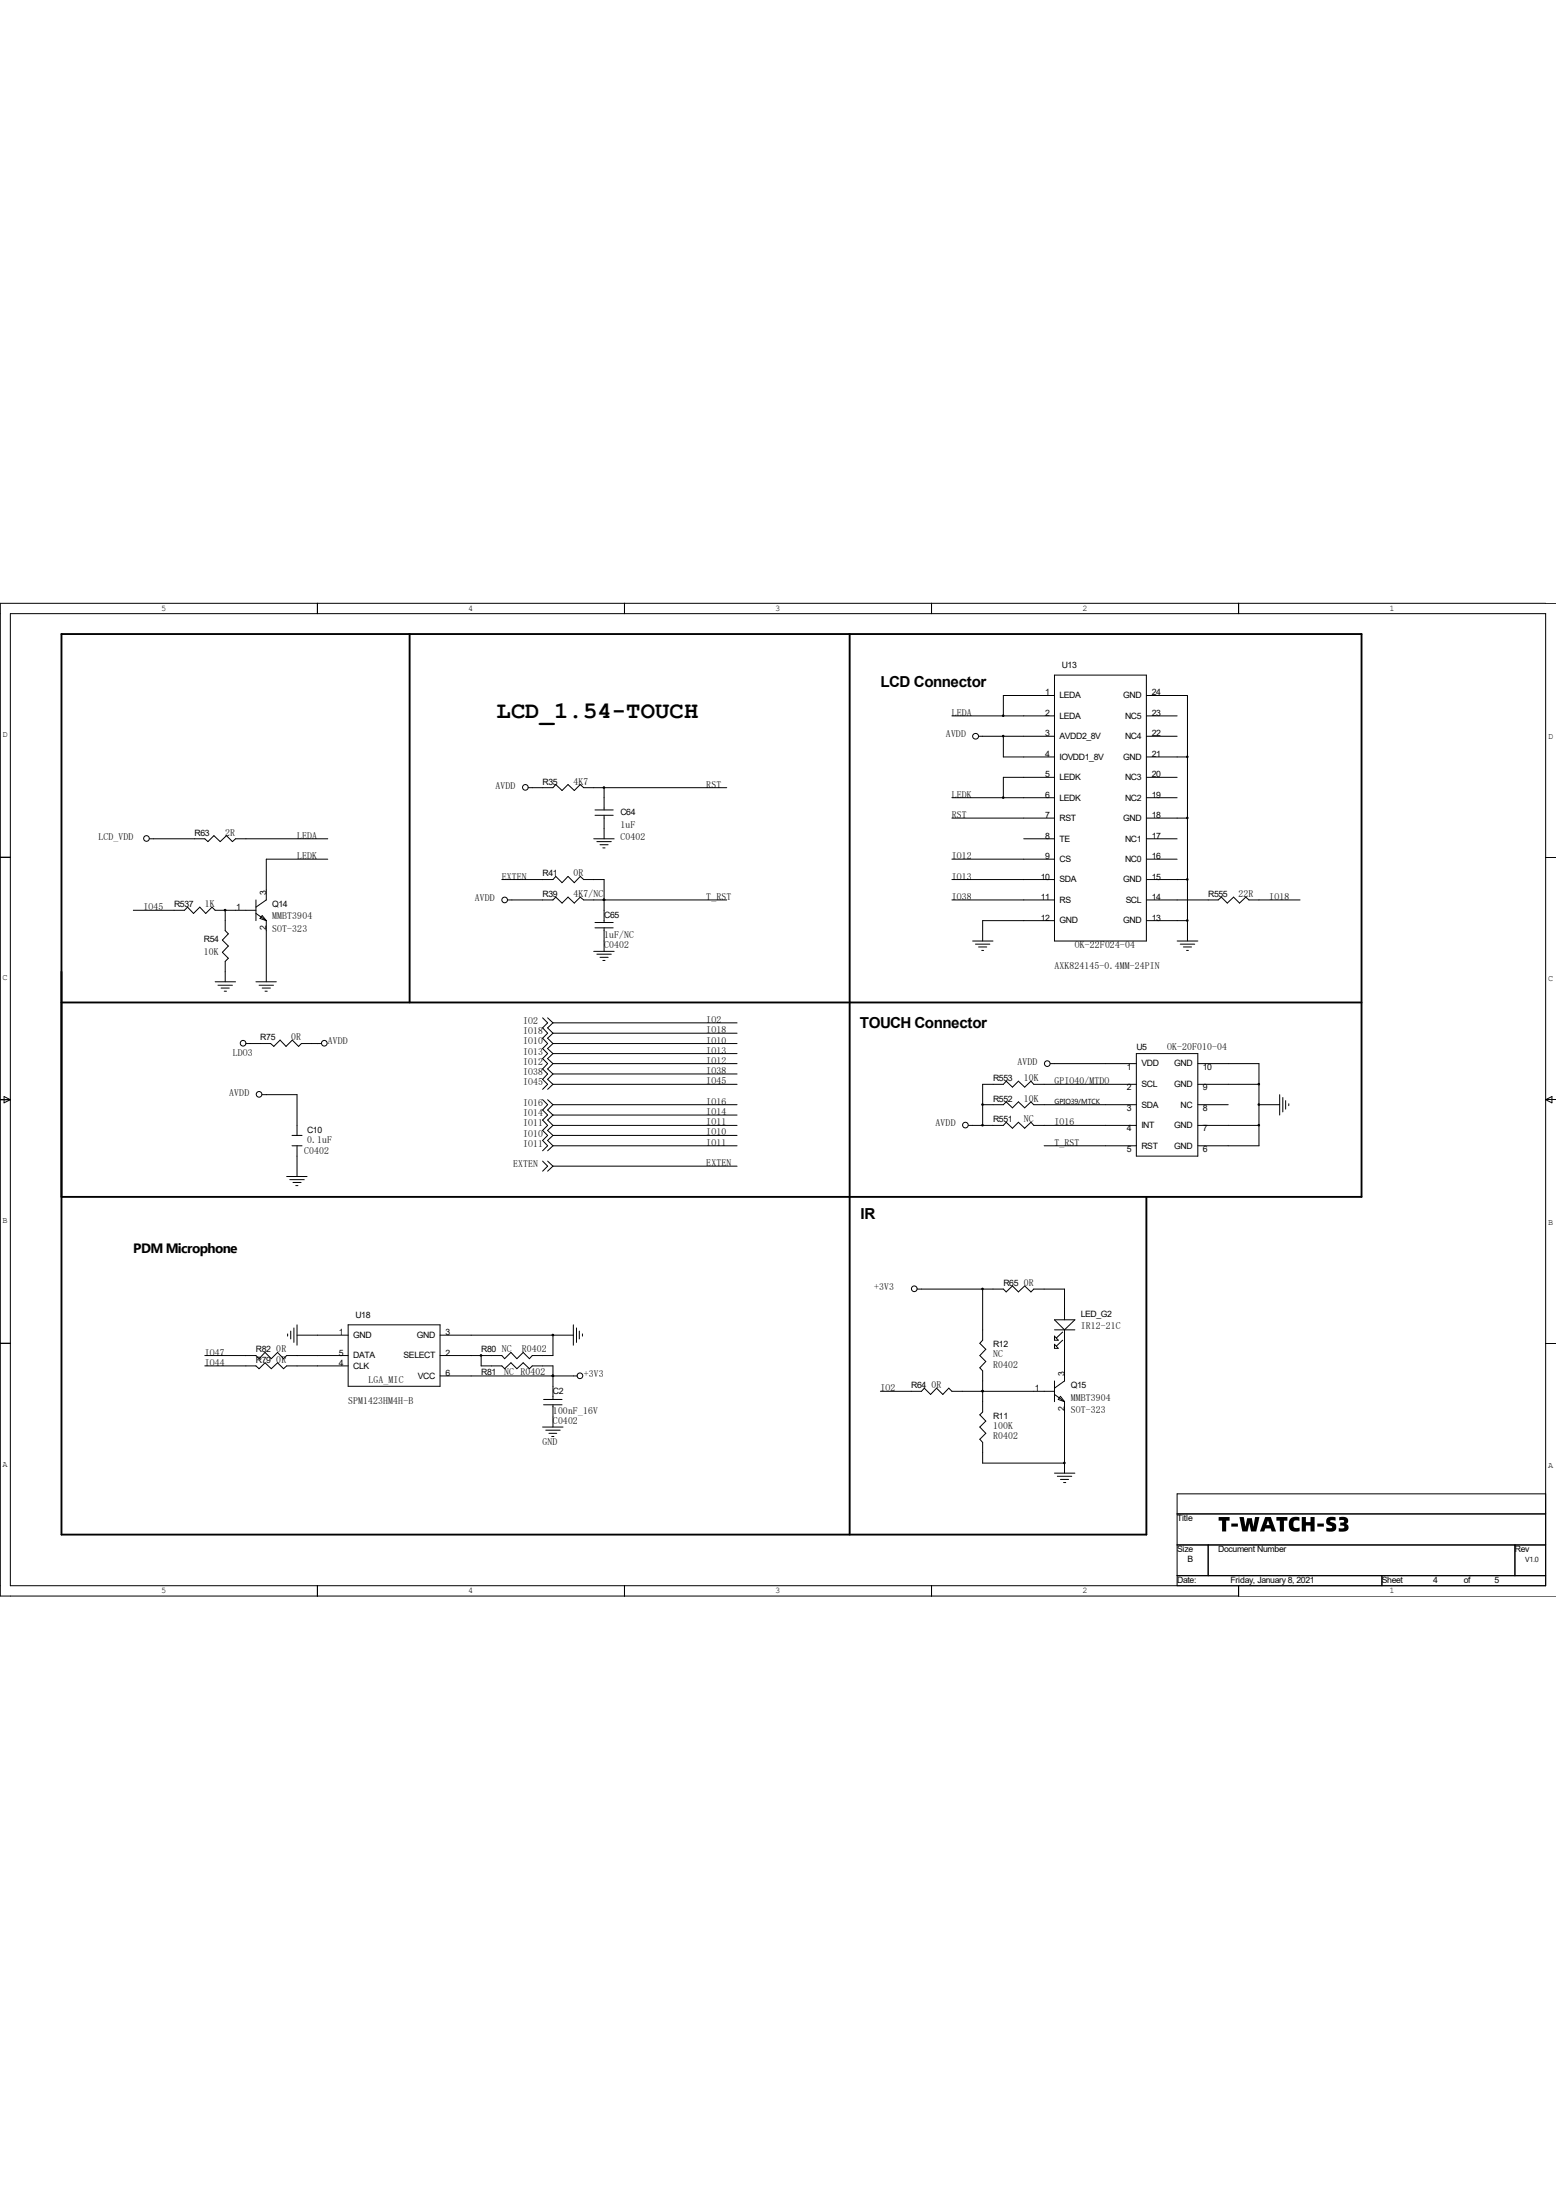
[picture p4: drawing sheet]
<svg xmlns="http://www.w3.org/2000/svg" width="210mm" height="297mm" viewBox="0 0 210 297" stroke-linecap="round" stroke-linejoin="round" font-family="sans-serif">
<path d="M55.3 85.6v49.7M114.7 85.6v121.6M8.3 135.3h175.5M8.3 161.6h175.5v-76h-175.5v121.6h146.4v-45.6" fill="none" stroke="#000" stroke-width=".25"/>
<g fill="none" stroke="#000" stroke-width=".13">
<path d="M1.4 82.8h207.2v131.3h-207.2zM42.8 81.4v1.4M84.3 81.4v1.4M125.7 81.4v1.4M128.5 96.6h13.8M132.1 99.4h10.2M135.4 99.4v2.8h6.9M142.3 91.1h12.4v35.9h-12.4zM142.3 93.9h-6.9v2.7M154.7 93.9h5.6v33.1M154.7 96.6h4.2M154.7 99.4h4.2"/>
<path d="M167.2 81.4v1.4M210 81.4h-210v134.1h210M0 115.7h1.4M20.2 113.2h7.4l.5 .4 .8-.8 .8 .8 .9-.8 .8 .8 .4-.4h12.4M44.2 116h-8.3v5.5l-1.4 1M67.7 118.7h6.9l.4-.4 .9 .9 .8-.9 .8 .9 .8-.9 .5 .4h2.7v5.8M71.3 106.3h3.3l.4-.4 .9 .8 .8-.8 .8 .8 .8-.8 .5 .4h19.3M80.1 113.2h2.8M80.3 110.1h2.5M80.3 109.3h2.5M80.6 113.6h1.9M81 114h1.1"/>
<path d="M81.4 114.5h.3M81.5 106.3v3M81.5 110.1v3.1M128.5 118.7h13.8M128.5 107.7h13.8M128.5 110.4h13.8M128.5 116h13.8M138.2 113.2h4.1M142.3 104.9h-6.9v2.8M154.7 113.2h4.2M154.7 118.7h5.6M154.7 102.2h5.6"/>
<path d="M154.7 104.9h4.2M154.7 107.7h4.2M154.7 110.4h5.6M154.7 116h4.2M208.6 115.7h1.4M18 122.9h6.9l.4-.4 .8 .8 .9-.8 .8 .8 .8-.8 .4 .4h5.5M29 132.5h2.8M29.4 133h2M29.8 133.4h1.1M30.3 133.8h.3M30.4 122.9h.1M30.4 122.9v2.7l.4 .5-.8 .8 .8 .8-.8 .9 .8 .8-.4 .4v2.7"/>
<path d="M34.5 123.3l1.4 1M34.5 121.5v2.8M34.5 132.5h2.8M35 133h1.9M35.4 123.6l.5 .7-.8-.3zM35.4 133.4h1.1M35.8 133.8h.3M35.9 124.3v8.2M68.5 121.5h6.1l.4-.4 .9 .8 .8-.8 .8 .8 .8-.8 .5 .4h19.3M73.2 137.4l.7 .7-.7 .7 .7 .7-.7 .7 .7 .7-.7 .7 .7 .6-.7 .7 .7 .7-.7 .7 .7 .7-.7 .7 .7 .7-.7 .7M73.9 137.4l.7 .7M74.6 139.5l-.7 .7 .7 .7"/>
<path d="M74.6 138.1l-.7 .7 .7 .7M74.6 139.5h24.9M74.6 138.1h24.9M80.1 128.4h2.8M80.3 125.3h2.5M80.3 124.5h2.5M80.6 128.8h1.9M81 129.2h1.1M81.4 129.7h.3M81.5 121.5h.1M81.5 125.3v3.1M128.5 121.5h13.8"/>
<path d="M131.3 127h2.7M131.7 127.5h1.9M132.1 127.8h1.1M132.5 128.3h.3M142.3 124.3h-9.7v2.7M154.7 121.5h9.7l.4-.4 .9 .8 .8-.8 .8 .8 .8-.8 .5 .4h6.9M154.7 124.3h5.6M158.9 127h2.8M159.3 127.5h1.9M159.7 127.8h1.1M160.1 128.3h.3M0 148.5h1.4"/>
<path d="M.6 148l.8 .5-.8 .4zM33.2 140.9h3.3l.5 .4 .8-.9 .8 .9 .9-.9 .8 .9 .4-.4h2.7M35.4 147.8h4.7v5.5M38.7 158.8h2.7M39.1 159.3h2M39.4 154.7h1.4M39.4 153.3h1.4M39.5 159.6h1.1M40.1 154.7v4.1M73.2 148.5l.7 .6-.7 .8 .7 .6-.7 .7 .7 .7-.7 .7 .7 .7-.7 .7 .7 .7-.7 .7M73.2 156.8l.7 .6-.7 .7M73.9 148.5l.7 .6"/>
<path d="M73.9 156.8l.7 .6M74.6 142.2h24.9M74.6 143.6h24.9M74.6 146.4h24.9M74.6 149.1h24.9M74.6 154.7h24.9M74.6 151.9h24.9M74.6 153.3h24.9M74.6 140.9h24.9M74.6 140.9l-.7 .7 .7 .6M74.6 142.2l-.7 .7 .7 .7M74.6 143.6l-.7 .7 .7 .7"/>
<path d="M74.6 145l-.7 .7 .7 .7M74.6 146.4l-.7 .7M74.6 150.5l-.7 .7 .7 .7M74.6 149.1l-.7 .8 .7 .6M74.6 151.9l-.7 .7 .7 .7M74.6 153.3l-.7 .7 .7 .7M74.6 154.7l-.7 .7M74.6 157.4l-.7 .7M74.6 145h24.9M74.6 150.5h24.9M74.6 157.4h24.9M130.7 151.9h4.7l.4-.4 .9 .8 .8-.8 .8 .8 .8-.8 .4 .4h13.9"/>
<path d="M132.6 149.1h2.8l.4-.3 .9 .8 .8-.8 .8 .8 .8-.8 .4 .3h13.9M140.9 154.7h12.5M141.8 143.6h11.6M153.4 146.4h-13.9l-.4-.4-.8 .8-.8-.8-.8 .8-.9-.8-.4 .4h-2.8v5.5M153.4 142.2h8.3v13.9h-8.3zM161.7 143.6h8.2v11.1h-8.2M161.7 146.4h8.2M161.7 149.1h4.1M161.7 151.9h8.2M169.9 149.1h2.8M172.7 147.8v2.7M173.1 148.2v1.9"/>
<path d="M173.5 148.6v1.1M173.9 149v.3M208.6 148.5h1.4M208.6 148.5l.9-.5v.9zM39.2 179.7v1.1M39.7 179.3v1.9M39.9 160.1h.3M40.1 178.9v2.7M47 178.9h12.4v8.3h-12.4zM77.4 178.9v2.7M77.8 179.3v1.9M78.2 179.7v1.1"/>
<path d="M123.8 174h11.6l.4 .4 .9-.8 .8 .8 .8-.8 .8 .8 .4-.4h4.2v4.2M132.6 174v6.9l-.4 .5 .9 .8-.9 .8 .9 .8-.9 .9 .4 .4v5.5l-.4 .4 .9 .9-.9 .8 .9 .8-.9 .8 .4 .4v2.8h11.1M142.3 178.2h2.8l-1.4 1.3zM142.3 179.5h2.8M143.4 179.8l-.8 .8M143.7 179.5v6.9l-1.4 1M0 181.4h1.4M27.6 184.4h6.9l.5 .4 .8-.8 .8 .8 .9-.8 .8 .8 .4-.4h8.3M27.6 183h6.9l.5 .4 .8-.8 .8 .8 .9-.8 .8 .8 .4-.4h8.3M38.8 180.1v.3M40.1 180.3h6.9M59.4 180.3h18"/>
<path d="M59.4 185.8h18.5M64.9 183v1.4h2.8l.4 .4 .9-.8 .8 .8 .8-.8 .9 .8 .3-.4h2.8v4.5M73.2 192.7h2.8M73.4 188.9h2.5M73.4 189.7h2.5M73.7 193.1h1.9M74.1 193.5h1M74.5 193.9h.3M74.6 185.8h.1M74.6 180.3v2.7h-2.8l-.3 .4-.9-.8-.8 .8-.8-.8-.9 .8-.4-.4h-8.3M74.6 189.7v3M78.6 180.1v.3"/>
<path d="M118.8 187.8h5.6l.4-.4 .8 .9 .8-.9 .9 .9 .8-.9 .4 .4h13.8M132.6 187.8h.1M142.3 180.4l.5 .5h-.5zM142.3 181.5l.5 .5h-.5zM142.3 186.4v2.8M142.3 188.3l1.4 .9M142.3 198.9h2.8M142.7 199.3h2M143.1 188.5l.6 .7-.9-.3zM143.1 199.7h1.1M143.4 180.9l-.8 .8M143.7 189.2v9.7"/>
<path d="M208.6 181.4h1.4M42.8 214.1v1.4M84.3 214.1v1.4M125.7 214.1v1.4M143.6 200.2h.2M158.9 204.4h49.7M158.9 208.6h49.7M158.9 212.7h49.7M163.1 208.6v4.1M167.2 214.1v1.4M186.5 212.7v1.4M204.5 208.6v4.1"/>
<path d="M208.6 201.7h-49.7v12.4"/>
<circle cx="131.7" cy="99.4" r=".39"/>
<circle cx="19.8" cy="113.2" r=".38"/>
<circle cx="70.9" cy="106.3" r=".38"/>
<circle cx="68.1" cy="121.5" r=".38"/>
<circle cx="32.8" cy="140.8" r=".38"/>
<circle cx="35" cy="147.7" r=".38"/>
<circle cx="43.8" cy="140.8" r=".38"/>
<circle cx="130.3" cy="151.9" r=".38"/>
<circle cx="141.4" cy="143.6" r=".38"/>
<circle cx="123.4" cy="174" r=".38"/>
<circle cx="78.3" cy="185.7" r=".38"/>
</g>
<path d="M164.5 204.8h1.5v.5h-.5v1.5h-.6v-1.5h-.4zM166.2 205.7h.9v.4h-.9zM167.3 204.8h.6l.2 1.3 .2-1.1h.7l.2 1.1 .2-1.3h.6l-.4 2h-.7l-.3-1.1-.2 1.1h-.7zM170.8 204.8h.7l.7 2h-.6l-.1-.5h-.7l-.2 .5h-.5zM171.1 205.3l-.2 .6h.5zM172.3 204.8h1.5v.5h-.5v1.5h-.6v-1.5h-.4zM174.2 205a1.37 1.37 0 0 1 1.2-.2v.5a.54 .54 0 0 0-.7 0 .54 .54 0 0 0-.1 .7 .56 .56 0 0 0 .8 .2v.5a1 1 0 0 1-1.2-.1 1 1 0 0 1-.2-1.2zM175.7 204.8h.6v.7h.6v-.7h.5v2h-.5v-.8h-.6v.8h-.6zM177.8 205.7h.9v.4h-.9zM179.1 205a1.21 1.21 0 0 1 1.2-.2v.5l-.3-.1a.28 .28 0 0 0-.5 .2l.1 .1a.68 .68 0 0 1 .8 .8 .68 .68 0 0 1-1 .5l-.4-.1v-.5a.63 .63 0 0 0 .8 0l-.1-.2a.62 .62 0 0 1-.7-.3 .62 .62 0 0 1 .1-.7zM180.8 204.8h.3a.59 .59 0 0 1 .7 .1 .59 .59 0 0 1 0 .8h-.1a.55 .55 0 0 1 .3 .7 .55 .55 0 0 1-.7 .4l-.6-.1v-.4h.5a.22 .22 0 0 0 .2-.2 .22 .22 0 0 0-.3-.1h-.2v-.4h.1a.22 .22 0 0 0 .3-.1 .22 .22 0 0 0 0-.3l-.5 .1z" fill="#000"/>
<g fill="#000" stroke="#000" stroke-width=".13">
<circle cx="135.4" cy="99.4" r=".11"/>
<circle cx="135.4" cy="96.6" r=".11"/>
<circle cx="81.5" cy="106.3" r=".11"/>
<circle cx="135.4" cy="107.7" r=".11"/>
<circle cx="160.3" cy="110.4" r=".11"/>
<circle cx="160.3" cy="118.7" r=".11"/>
<circle cx="160.3" cy="102.2" r=".11"/>
<circle cx="30.4" cy="122.9" r=".11"/>
<circle cx="81.5" cy="121.5" r=".11"/>
<circle cx="160.3" cy="124.3" r=".11"/>
<circle cx="132.6" cy="151.9" r=".11"/>
<circle cx="132.6" cy="149.1" r=".11"/>
<circle cx="169.9" cy="146.4" r=".11"/>
<circle cx="169.9" cy="151.9" r=".11"/>
<circle cx="169.9" cy="149.1" r=".11"/>
<circle cx="132.6" cy="174" r=".11"/>
<circle cx="64.9" cy="183" r=".11"/>
<circle cx="74.6" cy="185.7" r=".11"/>
<circle cx="74.6" cy="180.2" r=".11"/>
<circle cx="132.6" cy="187.8" r=".11"/>
<circle cx="143.7" cy="197.5" r=".11"/>
</g>
<text font-size="3.2" x="67" y="96.9">LCD_1.54-TOUCH</text>
<g font-size="2">
<text x="118.8" y="92.8">LCD Connector</text>
<text x="116" y="138.8">TOUCH Connector</text>
<text x="116.2" y="164.5">IR</text>
</g>
<text font-size="1.8" x="18" y="169.2">PDM Microphone</text>
<g font-size="1.3">
<text x="127.7" y="99.5">AVDD</text>
<text x="128.5" y="96.6">LEDA</text>
<text x="66.9" y="106.5">AVDD</text>
<text x="77.4" y="105.9">4K7</text>
<text x="95.3" y="106.3">RST</text>
<text x="128.5" y="107.7">LEDK</text>
<text x="13.3" y="113.4">LCD_VDD</text>
<text x="30.4" y="112.8">2R</text>
<text x="40.1" y="113.2">LEDA</text>
<text x="83.7" y="113.4">C0402</text>
<text x="83.7" y="111.7">1uF</text>
<text x="128.5" y="110.4">RST</text>
<text x="40.1" y="116">LEDK</text>
<text x="67.7" y="118.7">EXTEN</text>
<text x="77.4" y="118.3">0R</text>
<text x="128.5" y="116">IO12</text>
<text x="128.5" y="118.7">IO13</text>
<text x="19.3" y="122.9">IO45</text>
<text x="27.6" y="122.5">1K</text>
<text x="36.7" y="125.8">SOT-323</text>
<text x="36.7" y="124.1">MMBT3904</text>
<text x="64.1" y="121.7">AVDD</text>
<text x="77.4" y="121.1">4K7/NC</text>
<text x="95.3" y="121.5">T_RST</text>
<text x="128.5" y="121.5">IO38</text>
<text x="167.2" y="121.1">22R</text>
<text x="171.3" y="121.5">IO18</text>
<text x="27.5" y="129">10K</text>
<text x="81.5" y="128">C0402</text>
<text x="81.5" y="126.6">1uF/NC</text>
<text x="142.3" y="130.8">AXK824145-0.4MM-24PIN</text>
<text x="145.1" y="128">OK-22F024-04</text>
<text x="31.4" y="142.6">LDO3</text>
<text x="39.3" y="140.4">0R</text>
<text x="44.2" y="141">AVDD</text>
<text x="70.6" y="139.6">IO18</text>
<text x="70.6" y="141">IO10</text>
<text x="70.6" y="142.4">IO13</text>
<text x="70.6" y="143.8">IO12</text>
<text x="70.6" y="138.2">IO2</text>
<text x="95.3" y="143.6">IO12</text>
<text x="95.3" y="142.2">IO13</text>
<text x="95.3" y="139.5">IO18</text>
<text x="95.3" y="140.9">IO10</text>
<text x="95.3" y="138.1">IO2</text>
<text x="137.3" y="143.8">AVDD</text>
<text x="157.5" y="141.8">OK-20F010-04</text>
<text x="30.9" y="147.9">AVDD</text>
<text x="70.6" y="145.1">IO38</text>
<text x="70.6" y="146.5">IO45</text>
<text x="70.6" y="149.3">IO16</text>
<text x="95.3" y="145">IO38</text>
<text x="95.3" y="149.1">IO16</text>
<text x="95.3" y="146.4">IO45</text>
<text x="138.2" y="148.8">10K</text>
<text x="138.2" y="146">10K</text>
<text x="142.3" y="146.4">GPIO40/MTDO</text>
<text x="41.1" y="155.8">C0402</text>
<text x="41.4" y="154.3">0.1uF</text>
<text x="70.6" y="150.7">IO14</text>
<text x="70.6" y="152.1">IO11</text>
<text x="70.6" y="153.5">IO10</text>
<text x="70.6" y="154.8">IO11</text>
<text x="95.3" y="150.5">IO14</text>
<text x="95.3" y="151.9">IO11</text>
<text x="95.3" y="153.3">IO10</text>
<text x="95.3" y="154.7">IO11</text>
<text x="126.3" y="152.1">AVDD</text>
<text x="138.2" y="151.5">NC</text>
<text x="142.3" y="154.7">T_RST</text>
<text x="142.3" y="151.9">IO16</text>
<text x="69.3" y="157.6">EXTEN</text>
<text x="95.3" y="157.4">EXTEN</text>
<text x="138.2" y="173.6">0R</text>
<text x="118" y="174.2">+3V3</text>
<text x="145.9" y="179.4">IR12-21C</text>
<text x="27.6" y="184.4">IO44</text>
<text x="27.6" y="183">IO47</text>
<text x="37.3" y="182.6">0R</text>
<text x="37.3" y="184">0R</text>
<text x="68" y="185.7">NC R0402</text>
<text x="70.4" y="182.6">R0402</text>
<text x="78.8" y="185.9">+3V3</text>
<text x="134" y="184.7">R0402</text>
<text x="134" y="183.3">NC</text>
<text x="47" y="189.5">SPM1423HM4H-B</text>
<text x="49.7" y="186.7">LGA_MIC</text>
<text x="74.6" y="190.9">100nF_16V</text>
<text x="118.8" y="187.8">IO2</text>
<text x="125.7" y="187.4">0R</text>
<text x="144.5" y="190.8">SOT-323</text>
<text x="144.5" y="189.1">MMBT3904</text>
<text x="73.2" y="195">GND</text>
<text x="74.6" y="192.3">C0402</text>
<text x="134" y="194.3">R0402</text>
<text x="134" y="193">100K</text>
</g>
<g font-size="1.2">
<text x="21.8" y="82.5">5</text>
<text x="63.2" y="82.5">4</text>
<text x="104.6" y="82.5">3</text>
<text x="146.1" y="82.5">2</text>
<text x="187.5" y="82.5">1</text>
<text x="141.1" y="93.9">1</text>
<text x="143" y="94.3">LEDA</text>
<text x="143.3" y="90.1">U13</text>
<text x="151.6" y="94.3">GND</text>
<text x="155.4" y="93.9">24</text>
<text x=".3" y="99.5">D</text>
<text x="141.1" y="96.6">2</text>
<text x="141.1" y="99.4">3</text>
<text x="143" y="97">LEDA</text>
<text x="143" y="99.8">AVDD2_8V</text>
<text x="151.8" y="99.8">NC4</text>
<text x="151.8" y="97">NC5</text>
<text x="155.4" y="99.4">22</text>
<text x="155.4" y="96.6">23</text>
<text x="209" y="99.7">D</text>
<text x="73.2" y="105.9">R35</text>
<text x="141.1" y="102.2">4</text>
<text x="141.1" y="104.9">5</text>
<text x="141.1" y="107.7">6</text>
<text x="143" y="102.6">IOVDD1_8V</text>
<text x="143" y="105.3">LEDK</text>
<text x="151.6" y="102.6">GND</text>
<text x="151.8" y="105.3">NC3</text>
<text x="155.4" y="107.7">19</text>
<text x="155.4" y="104.9">20</text>
<text x="155.4" y="102.2">21</text>
<text x="26.2" y="112.8">R63</text>
<text x="83.7" y="110.1">C64</text>
<text x="141.1" y="110.4">7</text>
<text x="141.1" y="113.2">8</text>
<text x="143" y="108.1">LEDK</text>
<text x="143" y="110.8">RST</text>
<text x="143" y="113.6">TE</text>
<text x="151.6" y="110.8">GND</text>
<text x="151.8" y="113.6">NC1</text>
<text x="151.8" y="108.1">NC2</text>
<text x="155.4" y="113.2">17</text>
<text x="155.4" y="110.4">18</text>
<text x="73.2" y="118.3">R41</text>
<text x="140.5" y="118.7">10</text>
<text x="141.1" y="116">9</text>
<text x="143" y="116.4">CS</text>
<text x="143" y="119.1">SDA</text>
<text x="151.6" y="119.1">GND</text>
<text x="151.8" y="116.4">NC0</text>
<text x="155.4" y="118.7">15</text>
<text x="155.4" y="116">16</text>
<text x="23.5" y="122.5">R537</text>
<text x="31.9" y="122.9">1</text>
<text x="35.9" y="125.6" transform="rotate(-90 35.9 125.6)">2</text>
<text x="35.9" y="120.8" transform="rotate(-90 35.9 120.8)">3</text>
<text x="36.7" y="122.5">Q14</text>
<text x="73.2" y="121.1">R39</text>
<text x="81.5" y="123.9">C65</text>
<text x="140.5" y="121.5">11</text>
<text x="140.5" y="124.3">12</text>
<text x="143" y="121.9">RS</text>
<text x="143" y="124.7">GND</text>
<text x="151.6" y="124.7">GND</text>
<text x="151.9" y="121.9">SCL</text>
<text x="155.4" y="124.3">13</text>
<text x="155.4" y="121.5">14</text>
<text x="163.1" y="121.1">R555</text>
<text x="27.5" y="127.2">R54</text>
<text x=".3" y="132.3">C</text>
<text x="209" y="132.5">C</text>
<text x="35.1" y="140.4">R75</text>
<text x="153.4" y="141.8">U5</text>
<text x="154.1" y="144">VDD</text>
<text x="158.5" y="144">GND</text>
<text x="134" y="148.8">R552</text>
<text x="134" y="146">R553</text>
<text x="152.1" y="144.4">1</text>
<text x="152.1" y="147.2">2</text>
<text x="152.1" y="149.9">3</text>
<text x="154.1" y="146.8">SCL</text>
<text x="154.1" y="149.5">SDA</text>
<text x="158.5" y="146.8">GND</text>
<text x="159.3" y="149.5">NC</text>
<text x="162.3" y="149.9">8</text>
<text x="162.3" y="147.2">9</text>
<text x="162.3" y="144.4">10</text>
<text x="41.4" y="152.9">C10</text>
<text x="134" y="151.5">R551</text>
<text x="152.1" y="155.5">5</text>
<text x="152.1" y="152.7">4</text>
<text x="154.1" y="155.1">RST</text>
<text x="154.1" y="152.3">INT</text>
<text x="158.5" y="155.1">GND</text>
<text x="158.5" y="152.3">GND</text>
<text x="162.3" y="155.5">6</text>
<text x="162.3" y="152.7">7</text>
<text x=".3" y="165.1">B</text>
<text x="209" y="165.4">B</text>
<text x="135.4" y="173.6">R65</text>
<text x="48" y="177.9">U18</text>
<text x="145.9" y="177.8">LED_G2</text>
<text x="34.5" y="182.6">R82</text>
<text x="34.5" y="184">R79</text>
<text x="45.7" y="180.3">1</text>
<text x="45.7" y="184.4">4</text>
<text x="45.7" y="183">5</text>
<text x="47.7" y="180.6">GND</text>
<text x="47.7" y="184.8">CLK</text>
<text x="47.7" y="183.4">DATA</text>
<text x="54.5" y="183.4">SELECT</text>
<text x="56.3" y="180.6">GND</text>
<text x="60.1" y="183">2</text>
<text x="60.1" y="180.3">3</text>
<text x="60.1" y="185.8">6</text>
<text x="64.9" y="185.6">R81</text>
<text x="64.9" y="182.6">R80 NC</text>
<text x="134" y="181.9">R12</text>
<text x="143.7" y="185.8" transform="rotate(-90 143.7 185.8)">3</text>
<text x="56.4" y="186.1">VCC</text>
<text x="74.6" y="188.1">C2</text>
<text x="123" y="187.4">R64</text>
<text x="134" y="191.6">R11</text>
<text x="139.7" y="187.8">1</text>
<text x="143.7" y="190.5" transform="rotate(-90 143.7 190.5)">2</text>
<text x="144.5" y="187.4">Q15</text>
<text x=".3" y="198">A</text>
<text x="209" y="198.1">A</text>
<text x="158.9" y="209.6">Size</text>
<text x="158.9" y="205.4">Title</text>
<text x="164.4" y="209.6">Document Number</text>
<text x="204.5" y="209.6">Rev</text>
<text x="21.8" y="215.1">5</text>
<text x="63.2" y="215.1">4</text>
<text x="104.6" y="215.1">3</text>
<text x="146.1" y="215.1">2</text>
<text x="158.9" y="213.7">Date:</text>
<text x="160.3" y="210.9">B</text>
<text x="166.1" y="213.7">Friday, January 8, 2021</text>
<text x="186.5" y="213.7">Sheet</text>
<text x="187.5" y="215.1">1</text>
<text x="193.4" y="213.7">4</text>
<text x="197.6" y="213.7">of</text>
<text x="201.7" y="213.7">5</text>
</g>
<g font-size="1">
<text x="142.3" y="149">GPIO39/MTCK</text>
<text x="205.9" y="210.9">V1.0</text>
</g>
</svg>
